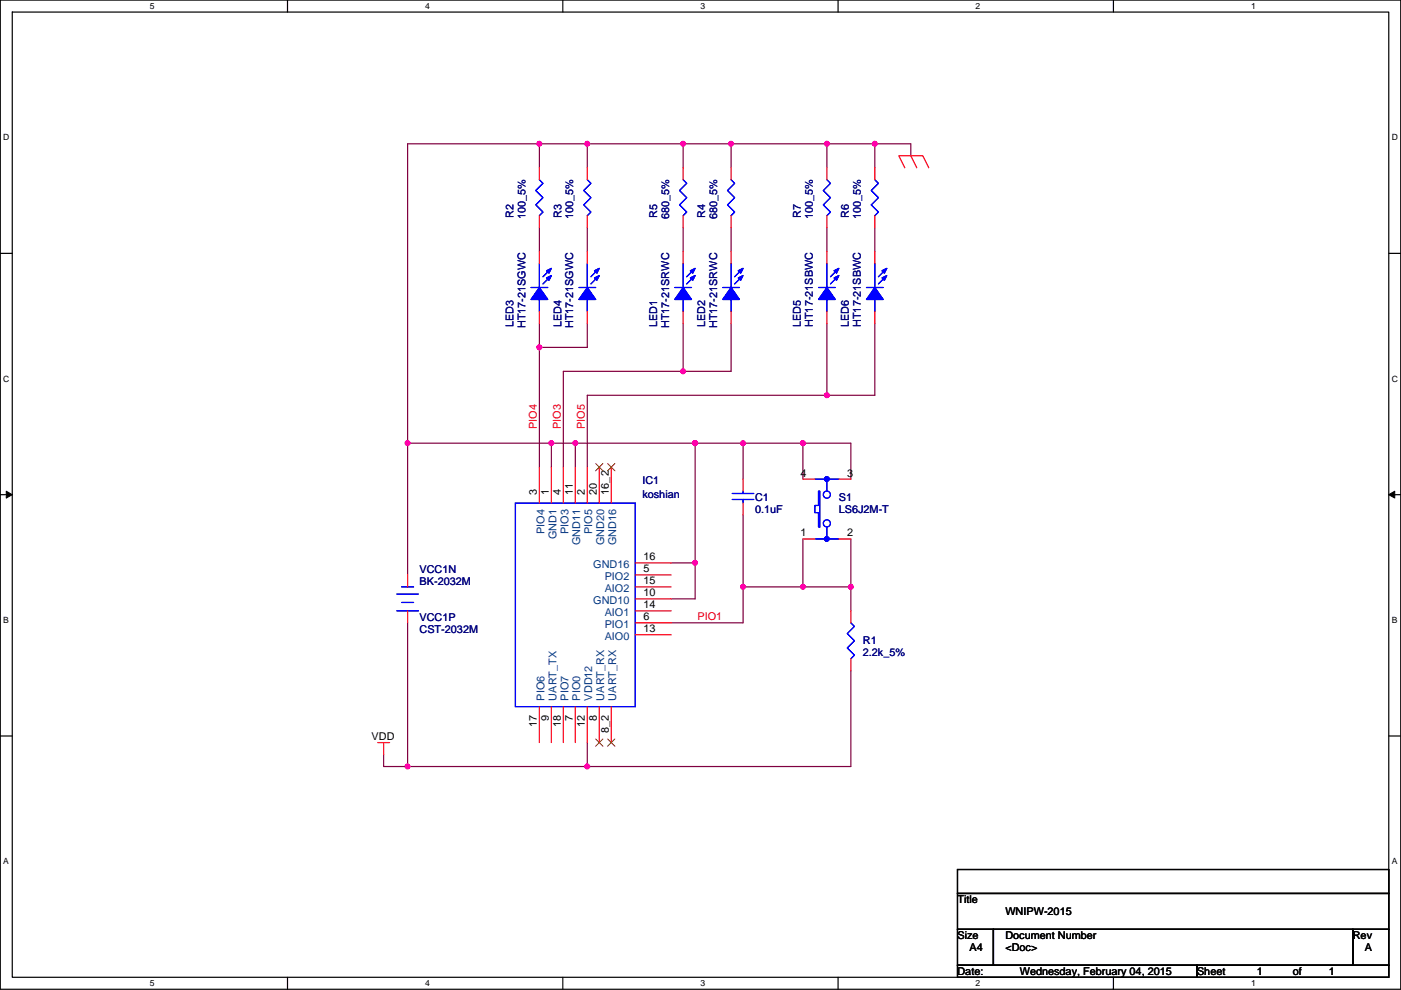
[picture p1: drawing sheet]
<svg xmlns="http://www.w3.org/2000/svg" width="297mm" height="210mm" viewBox="0 0 297 210" stroke-linecap="round" stroke-linejoin="round" font-family="sans-serif">
<path d="M.1 0h296.9v209.8h-296.9zM2.6 2.6h291.8v204.7h-291.8z" fill="none" stroke="#000" stroke-width=".25"/>
<g fill="#fff">
<path d="M31.8 .3h1v2h-1z"/>
<path d="M31.8 207.5h1v2.1h-1z"/>
</g>
<path d="M61 0v2.6M61 207.3v2.5" fill="none" stroke="#000" stroke-width=".25"/>
<g fill="#fff">
<path d="M90.1 .3h1v2h-1z"/>
<path d="M90.1 207.5h1v2.1h-1z"/>
</g>
<path d="M119.3 0v2.6M119.3 207.3v2.5" fill="none" stroke="#000" stroke-width=".25"/>
<g fill="#fff">
<path d="M148.5 .3h1v2h-1z"/>
<path d="M148.5 207.5h1v2.1h-1z"/>
</g>
<path d="M177.7 0v2.6M177.7 207.3v2.5" fill="none" stroke="#000" stroke-width=".25"/>
<g fill="#fff">
<path d="M206.9 .3h1v2h-1z"/>
<path d="M206.9 207.5h1v2.1h-1z"/>
</g>
<path d="M236.1 0v2.6M236.1 207.3v2.5" fill="none" stroke="#000" stroke-width=".25"/>
<g fill="#fff">
<path d="M265.2 .3h1v2h-1z"/>
<path d="M265.2 207.5h1v2.1h-1z"/>
<path d="M.7 28.2h1.3v2h-1.3z"/>
<path d="M295.1 28.2h1.3v2h-1.3z"/>
<path d="M.7 79.3h1.3v2.1h-1.3z"/>
<path d="M295.1 79.3h1.3v2.1h-1.3z"/>
</g>
<path d="M.1 53.7h2.5M294.4 53.7h2.6" fill="none" stroke="#000" stroke-width=".25"/>
<g fill="#fff">
<path d="M.7 130.5h1.2v2h-1.2z"/>
<path d="M295.1 130.5h1.2v2h-1.2z"/>
</g>
<path d="M.1 104.9h2.5M294.4 104.9h2.6" fill="none" stroke="#000" stroke-width=".25"/>
<path d="M1.3 104.2l1.3 .7-1.3 .7zM294.4 104.9l1.3-.7v1.4z" fill="#000" stroke="#000" stroke-width=".21"/>
<g fill="#fff">
<path d="M.7 181.7h1.2v2h-1.2z"/>
<path d="M295.1 181.7h1.2v2h-1.2z"/>
</g>
<path d="M.1 156.1h2.5M294.4 156.1h2.6M203 184.4h91.4v5.1h-91.4zM203 189.5h91.4v7.6h-91.4zM203 197.1h7.6v7.6h-7.6zM210.6 197.1h76.2v7.6h-76.2zM286.8 197.1h7.6v7.6h-7.6zM203 204.7h50.8v2.6h-50.8zM253.8 204.7h40.6v2.6h-40.6z" fill="none" stroke="#000" stroke-width=".25"/>
<g fill="none" stroke="#800040" stroke-width=".25">
<path d="M114.4 30.5v5.1M114.4 30.5h-28v63.5M114.4 30.5h10.1v5.1M124.5 30.5h20.3v5.1M144.8 30.5h10.2v5.1M155 30.5h20.3M175.3 30.5h10.2v5.1M175.3 30.5v5.1M185.5 30.5h7.6v2.5M114.4 48.3v5.1M124.5 48.3v5.1M144.8 48.3v5.1"/>
<path d="M155 48.3v5.1M175.3 48.3v5.1M185.5 48.3v5.1M114.4 73.7v25.4M114.4 68.6v5.1M124.5 68.6v5.1h-10.1M144.8 68.6v10.2M144.8 78.8h-25.4v20.3M155 68.6v10.2h-10.2M175.3 68.6v15.2M185.5 68.6v15.2h-10.2M86.4 94v27.9"/>
<path d="M86.4 94h30.5M116.9 94h5.1M116.9 94v5.1M122 94h25.4M122 94v5.1M147.4 94v25.4M147.4 94h10.1M157.5 94v7.6M157.5 94h12.7M170.2 94h10.2v7.6M170.2 94v7.6M175.3 83.8h-50.8v15.3"/>
<path d="M142.3 119.4h5.1M147.4 119.4v7.6h-5.1M157.5 109.2v15.3M170.2 114.3v10.2M180.4 114.3v10.2M86.4 132.1v30.5M157.5 124.5v7.6h-15.2M157.5 124.5h12.7M170.2 124.5h10.2M180.4 124.5v5.1M124.5 157.5v5.1M180.4 142.3v20.3h-55.9"/>
<path d="M81.3 160v2.6h5.1M86.4 162.6h38.1"/>
</g>
<g fill="#f0f" stroke="#f0f" stroke-width=".25">
<circle cx="124.5" cy="162.6" r=".5"/>
<circle cx="86.4" cy="162.6" r=".5"/>
<circle cx="116.9" cy="94" r=".5"/>
<circle cx="147.4" cy="94" r=".5"/>
<circle cx="122" cy="94" r=".5"/>
<circle cx="147.4" cy="119.4" r=".5"/>
<circle cx="157.5" cy="124.5" r=".5"/>
<circle cx="170.2" cy="94" r=".5"/>
<circle cx="170.2" cy="124.5" r=".5"/>
<circle cx="180.4" cy="124.5" r=".5"/>
<circle cx="144.8" cy="78.7" r=".5"/>
<circle cx="175.3" cy="83.8" r=".5"/>
<circle cx="114.3" cy="73.7" r=".5"/>
<circle cx="157.5" cy="94" r=".5"/>
<circle cx="114.3" cy="30.5" r=".5"/>
<circle cx="124.5" cy="30.5" r=".5"/>
<circle cx="144.8" cy="30.5" r=".5"/>
<circle cx="175.3" cy="30.5" r=".5"/>
<circle cx="155" cy="30.5" r=".5"/>
<circle cx="86.4" cy="94" r=".5"/>
<circle cx="185.5" cy="30.5" r=".5"/>
</g>
<g fill="none" stroke="#f00" stroke-width=".25">
<path d="M114.4 35.6v2.5M124.5 35.6v2.5M144.8 35.6v2.5M155 35.6v2.5M175.3 35.6v2.5M185.5 35.6v2.5M191.8 35.6l-1.2-2.6h5l1.3 2.6M193.1 33l1.3 2.6M114.4 53.4v2.5M114.4 45.7v2.6M124.5 45.7v2.6M124.5 53.4v2.5"/>
<path d="M144.8 45.7v2.6M144.8 53.4v2.5M155 53.4v2.5M155 45.7v2.6M175.3 53.4v2.5M175.3 45.7v2.6M185.5 53.4v2.5M185.5 45.7v2.6M114.4 66.1v2.5M124.5 66.1v2.5M144.8 66.1v2.5M155 66.1v2.5"/>
<path d="M175.3 66.1v2.5M185.5 66.1v2.5M114.4 99.1v7.6M116.9 99.1v7.6M119.4 99.1v7.6M122 99.1v7.6M124.5 99.1v7.6M127.1 99.1v7.6M129.6 99.1v7.6M134.7 119.4h7.6M157.5 101.6v2.6M157.5 106.7v2.5"/>
<path d="M170.2 114.3h2.6M170.2 101.6h2.6M177.9 114.3h2.5M177.9 101.6h2.5M86.4 129.6v2.5M86.4 121.9v2.6M134.7 134.6h7.6M134.7 132.1h7.6M134.7 129.6h7.6M134.7 127h7.6M134.7 124.5h7.6M134.7 121.9h7.6"/>
<path d="M180.4 129.6v2.5M180.4 139.7v2.6M80.1 157.5h2.5M81.3 157.5v2.5M114.4 149.9v7.6M116.9 149.9v7.6M119.4 149.9v7.6M122 149.9v7.6M124.5 149.9v7.6M127.1 149.9v7.6M129.6 149.9v7.6"/>
</g>
<g fill="none" stroke="#00f" stroke-width=".25">
<path d="M114.4 38.1l.7 .8-1.5 1.5 1.5 1.5-1.5 1.6 1.5 1.5-.7 .7M124.5 38.1l.8 .8-1.5 1.5 1.5 1.5-1.5 1.6 1.5 1.5-.8 .7M144.8 38.1l.8 .8-1.5 1.5 1.5 1.5-1.5 1.6 1.5 1.5-.8 .7M155 38.1l.8 .8-1.6 1.5 1.6 1.5-1.6 1.6 1.6 1.5-.8 .7M175.3 38.1l.8 .8-1.5 1.5 1.5 1.5-1.5 1.6 1.5 1.5-.8 .7M185.5 38.1l.7 .8-1.5 1.5 1.5 1.5-1.5 1.6 1.5 1.5-.7 .7M114.4 55.9v5.1M116.6 58.7l-1.5 1.5M116.6 57.2l-1.5 1.5M124.5 55.9v5.1M126.8 58.7l-1.5 1.5M126.8 57.2l-1.5 1.5"/>
<path d="M144.8 55.9v5.1M147.1 58.7l-1.5 1.5M147.1 57.2l-1.5 1.5M155 55.9v5.1M157.3 58.7l-1.5 1.5M157.3 57.2l-1.5 1.5M175.3 55.9v5.1M177.6 58.7l-1.5 1.5M177.6 57.2l-1.5 1.5M185.5 55.9v5.1M187.8 58.7l-1.6 1.5M187.8 57.2l-1.6 1.5"/>
<path d="M112.6 61h3.5M114.4 63.5v2.6M122.7 61h3.6M124.5 63.5v2.6M143.1 61h3.5M144.8 63.5v2.6M153.2 61h3.6M155 63.5v2.6M173.5 61h3.6M175.3 63.5v2.6M183.7 61h3.6M185.5 63.5v2.6"/>
<path d="M109.3 106.7h25.4v43.2h-25.4zM155.3 105.9h4.5M155.3 104.7h4.5M157.5 104.2v.5M157.5 105.9v.8M172.8 114.3h5.1M172.8 101.6h5.1M173.5 104.2h.3v7.6h-.3v-3.1h-.7v-1.5h.7zM175.3 111.8v2.5M175.3 101.6v2.6M84.1 129.6h4.6M84.1 126h4.6"/>
<path d="M85.2 127.8h2.5M85.2 124.5h2.5M180.4 132.1l.8 .8-1.6 1.5 1.6 1.5-1.6 1.5 1.6 1.6-.8 .7"/>
<circle cx="175.3" cy="111" r=".76"/>
<circle cx="175.3" cy="104.9" r=".76"/>
</g>
<g fill="#00f" stroke="#00f" stroke-width=".25">
<path d="M175.3 61l1.8 2.5h-3.6z" fill-rule="evenodd"/>
<path d="M176.8 57.4l1.1-.5-.5 1z" fill-rule="evenodd"/>
<path d="M176.8 58.9l1.1-.5-.5 1.1z" fill-rule="evenodd"/>
<path d="M175.3 61l1.8 2.5h-3.6z" fill-rule="evenodd"/>
<path d="M176.8 57.4l1.1-.5-.5 1z" fill-rule="evenodd"/>
<path d="M176.8 58.9l1.1-.5-.5 1.1z" fill-rule="evenodd"/>
<path d="M155 61l1.8 2.5h-3.6z" fill-rule="evenodd"/>
<path d="M156.5 57.4l1-.5-.5 1z" fill-rule="evenodd"/>
<path d="M156.5 58.9l1-.5-.5 1.1z" fill-rule="evenodd"/>
<path d="M155 61l1.8 2.5h-3.6z" fill-rule="evenodd"/>
<path d="M156.5 57.4l1-.5-.5 1z" fill-rule="evenodd"/>
<path d="M156.5 58.9l1-.5-.5 1.1z" fill-rule="evenodd"/>
<path d="M185.5 61l1.8 2.5h-3.6z" fill-rule="evenodd"/>
<path d="M187 57.4l1-.5-.5 1z" fill-rule="evenodd"/>
<path d="M187 58.9l1-.5-.5 1.1z" fill-rule="evenodd"/>
<path d="M185.5 61l1.8 2.5h-3.6z" fill-rule="evenodd"/>
<path d="M187 57.4l1-.5-.5 1z" fill-rule="evenodd"/>
<path d="M187 58.9l1-.5-.5 1.1z" fill-rule="evenodd"/>
<path d="M124.5 61l1.8 2.5h-3.6z" fill-rule="evenodd"/>
<path d="M126 57.4l1.1-.5-.5 1z" fill-rule="evenodd"/>
<path d="M126 58.9l1.1-.5-.5 1.1z" fill-rule="evenodd"/>
<path d="M124.5 61l1.8 2.5h-3.6z" fill-rule="evenodd"/>
<path d="M126 57.4l1.1-.5-.5 1z" fill-rule="evenodd"/>
<path d="M126 58.9l1.1-.5-.5 1.1z" fill-rule="evenodd"/>
<path d="M114.4 61l1.7 2.5h-3.5z" fill-rule="evenodd"/>
<path d="M115.9 57.4l1-.5-.5 1z" fill-rule="evenodd"/>
<path d="M115.9 58.9l1-.5-.5 1.1z" fill-rule="evenodd"/>
<path d="M114.4 61l1.7 2.5h-3.5z" fill-rule="evenodd"/>
<path d="M115.9 57.4l1-.5-.5 1z" fill-rule="evenodd"/>
<path d="M115.9 58.9l1-.5-.5 1.1z" fill-rule="evenodd"/>
<path d="M144.8 61l1.8 2.5h-3.5z" fill-rule="evenodd"/>
<path d="M146.4 57.4l1-.5-.5 1z" fill-rule="evenodd"/>
<path d="M146.4 58.9l1-.5-.5 1.1z" fill-rule="evenodd"/>
<path d="M144.8 61l1.8 2.5h-3.5z" fill-rule="evenodd"/>
<path d="M146.4 57.4l1-.5-.5 1z" fill-rule="evenodd"/>
<path d="M146.4 58.9l1-.5-.5 1.1z" fill-rule="evenodd"/>
<circle cx="175.3" cy="101.6" r=".5"/>
<circle cx="175.3" cy="114.3" r=".5"/>
</g>
<path d="M126.3 98.3l1.5 1.6M127.8 98.3l-1.5 1.6M128.8 98.3l1.6 1.6M130.4 98.3l-1.6 1.6M126.3 156.7l1.5 1.6M127.8 156.7l-1.5 1.6M128.8 156.7l1.6 1.6M130.4 156.7l-1.6 1.6" fill="none" stroke="#804000" stroke-width=".21"/>
<g font-size="2.3" fill="#000080">
<text x="108.9" y="46.2" transform="rotate(-90 108.9 46.2)">R2</text>
<text x="111.4" y="46.5" transform="rotate(-90 111.4 46.5)">100_5%</text>
<text x="119" y="46.2" transform="rotate(-90 119 46.2)">R3</text>
<text x="121.6" y="46.5" transform="rotate(-90 121.6 46.5)">100_5%</text>
<text x="139.3" y="46.2" transform="rotate(-90 139.3 46.2)">R5</text>
<text x="141.9" y="46.5" transform="rotate(-90 141.9 46.5)">680_5%</text>
<text x="149.5" y="46.2" transform="rotate(-90 149.5 46.2)">R4</text>
<text x="152" y="46.5" transform="rotate(-90 152 46.5)">680_5%</text>
<text x="169.8" y="46.2" transform="rotate(-90 169.8 46.2)">R7</text>
<text x="172.4" y="46.5" transform="rotate(-90 172.4 46.5)">100_5%</text>
<text x="180" y="46.2" transform="rotate(-90 180 46.2)">R6</text>
<text x="182.5" y="46.5" transform="rotate(-90 182.5 46.5)">100_5%</text>
<text x="108.9" y="69.4" transform="rotate(-90 108.9 69.4)">LED3</text>
<text x="111.4" y="69.6" transform="rotate(-90 111.4 69.6)">HT17-21SGWC</text>
<text x="119" y="69.4" transform="rotate(-90 119 69.4)">LED4</text>
<text x="121.6" y="69.6" transform="rotate(-90 121.6 69.6)">HT17-21SGWC</text>
<text x="139.3" y="69.4" transform="rotate(-90 139.3 69.4)">LED1</text>
<text x="141.9" y="69.6" transform="rotate(-90 141.9 69.6)">HT17-21SRWC</text>
<text x="149.5" y="69.4" transform="rotate(-90 149.5 69.4)">LED2</text>
<text x="152" y="69.6" transform="rotate(-90 152 69.6)">HT17-21SRWC</text>
<text x="169.8" y="69.4" transform="rotate(-90 169.8 69.4)">LED5</text>
<text x="172.4" y="69.4" transform="rotate(-90 172.4 69.4)">HT17-21SBWC</text>
<text x="180" y="69.4" transform="rotate(-90 180 69.4)">LED6</text>
<text x="182.5" y="69.4" transform="rotate(-90 182.5 69.4)">HT17-21SBWC</text>
<text x="136.2" y="102.7">IC1</text>
<text x="136.2" y="105.7">koshian</text>
<text x="160.1" y="106.2">C1</text>
<text x="177.9" y="106.2">S1</text>
<text x="160.1" y="108.8">0.1uF</text>
<text x="177.9" y="108.8">LS6J2M-T</text>
<text x="89" y="121.5">VCC1N</text>
<text x="89" y="124">BK-2032M</text>
<text x="89" y="131.6">VCC1P</text>
<text x="89" y="134.2">CST-2032M</text>
<text x="182.9" y="136.7">R1</text>
<text x="182.9" y="139.2">2.2k_5%</text>
</g>
<g font-size="2.3" fill="#fff">
<text x="113.9" y="52.9" transform="rotate(-90 113.9 52.9)">LED3_K</text>
<text x="124" y="52.9" transform="rotate(-90 124 52.9)">LED4_K</text>
<text x="144.3" y="52.9" transform="rotate(-90 144.3 52.9)">LED1_K</text>
<text x="154.5" y="52.9" transform="rotate(-90 154.5 52.9)">LED2_K</text>
<text x="174.8" y="52.9" transform="rotate(-90 174.8 52.9)">LED5_K</text>
<text x="185" y="52.9" transform="rotate(-90 185 52.9)">LED6_K</text>
</g>
<g font-size="2.3" fill="#f00">
<text x="113.9" y="91" transform="rotate(-90 113.9 91)">PIO4</text>
<text x="118.9" y="91" transform="rotate(-90 118.9 91)">PIO3</text>
<text x="124" y="91" transform="rotate(-90 124 91)">PIO5</text>
<text x="147.9" y="131.6">PIO1</text>
</g>
<g font-size="2.3">
<text x="169.7" y="101.1">4</text>
<text x="179.6" y="101.1">3</text>
<text x="113.8" y="104.9" transform="rotate(-90 113.8 104.9)">3</text>
<text x="116.4" y="104.9" transform="rotate(-90 116.4 104.9)">1</text>
<text x="118.9" y="104.9" transform="rotate(-90 118.9 104.9)">4</text>
<text x="121.5" y="104.9" transform="rotate(-90 121.5 104.9)">11</text>
<text x="124" y="104.9" transform="rotate(-90 124 104.9)">2</text>
<text x="126.5" y="104.9" transform="rotate(-90 126.5 104.9)">20</text>
<text x="129.1" y="104.9" transform="rotate(-90 129.1 104.9)">16_2</text>
<text x="169.7" y="113.8">1</text>
<text x="179.6" y="113.8">2</text>
<text x="136.5" y="118.9">16</text>
<text x="136.5" y="124">15</text>
<text x="136.5" y="121.4">5</text>
<text x="136.5" y="126.5">10</text>
<text x="136.5" y="131.6">6</text>
<text x="136.5" y="129">14</text>
<text x="136.5" y="134.1">13</text>
<text x="113.8" y="154.2" transform="rotate(-90 113.8 154.2)">17</text>
<text x="116.4" y="153" transform="rotate(-90 116.4 153)">9</text>
<text x="118.9" y="154.2" transform="rotate(-90 118.9 154.2)">18</text>
<text x="121.5" y="153" transform="rotate(-90 121.5 153)">7</text>
<text x="124" y="154.2" transform="rotate(-90 124 154.2)">12</text>
<text x="126.5" y="153" transform="rotate(-90 126.5 153)">8</text>
<text x="129.1" y="155.5" transform="rotate(-90 129.1 155.5)">8_2</text>
<text x="78.8" y="157">VDD</text>
<text x="203" y="191.6">Title</text>
<text x="213.2" y="194.1">WNIPW-2015</text>
<text x="203" y="199.2">Size</text>
<text x="205.5" y="201.7">A4</text>
<text x="213.2" y="199.2">Document Number</text>
<text x="213.2" y="201.7">&lt;Doc&gt;</text>
<text x="286.8" y="199.2">Rev</text>
<text x="289.4" y="201.7">A</text>
<text x="203" y="206.8">Date:</text>
<text x="216.2" y="206.8">Wednesday, February 04, 2015</text>
<text x="253.8" y="206.8">Sheet</text>
<text x="266.5" y="206.8">1</text>
<text x="274.1" y="206.8">of</text>
<text x="281.7" y="206.8">1</text>
</g>
<g font-size="2.3" fill="#004080">
<text x="115.4" y="113.2" transform="rotate(-90 115.4 113.2)">PIO4</text>
<text x="120.5" y="113.2" transform="rotate(-90 120.5 113.2)">PIO3</text>
<text x="125.6" y="113.2" transform="rotate(-90 125.6 113.2)">PIO5</text>
<text x="118" y="114.4" transform="rotate(-90 118 114.4)">GND1</text>
<text x="123" y="115.7" transform="rotate(-90 123 115.7)">GND11</text>
<text x="128.1" y="115.7" transform="rotate(-90 128.1 115.7)">GND20</text>
<text x="130.7" y="115.7" transform="rotate(-90 130.7 115.7)">GND16</text>
<text x="125.8" y="120.4">GND16</text>
<text x="128.2" y="125.5">AIO2</text>
<text x="128.2" y="123">PIO2</text>
<text x="125.8" y="128.1">GND10</text>
<text x="128.2" y="130.6">AIO1</text>
<text x="128.2" y="135.7">AIO0</text>
<text x="128.2" y="133.1">PIO1</text>
<text x="115.4" y="148.6" transform="rotate(-90 115.4 148.6)">PIO6</text>
<text x="118" y="148.6" transform="rotate(-90 118 148.6)">UART_TX</text>
<text x="120.5" y="148.6" transform="rotate(-90 120.5 148.6)">PIO7</text>
<text x="123" y="148.6" transform="rotate(-90 123 148.6)">PIO0</text>
<text x="125.6" y="148.6" transform="rotate(-90 125.6 148.6)">VDD12</text>
<text x="128.1" y="148.6" transform="rotate(-90 128.1 148.6)">UART_RX</text>
<text x="130.7" y="148.6" transform="rotate(-90 130.7 148.6)">UART_RX</text>
</g>
<g font-size="1.8">
<text x="31.8" y="1.9">5</text>
<text x="90.1" y="1.9">4</text>
<text x="148.5" y="1.9">3</text>
<text x="206.9" y="1.9">2</text>
<text x="265.2" y="1.9">1</text>
<text x=".7" y="29.8">D</text>
<text x="295.1" y="29.8">D</text>
<text x=".7" y="81">C</text>
<text x="295.1" y="81">C</text>
<text x=".7" y="132.1">B</text>
<text x="295.1" y="132.1">B</text>
<text x=".7" y="183.3">A</text>
<text x="295.1" y="183.3">A</text>
<text x="31.8" y="209.2">5</text>
<text x="90.1" y="209.2">4</text>
<text x="148.5" y="209.2">3</text>
<text x="206.9" y="209.2">2</text>
<text x="265.2" y="209.2">1</text>
</g>
</svg>
